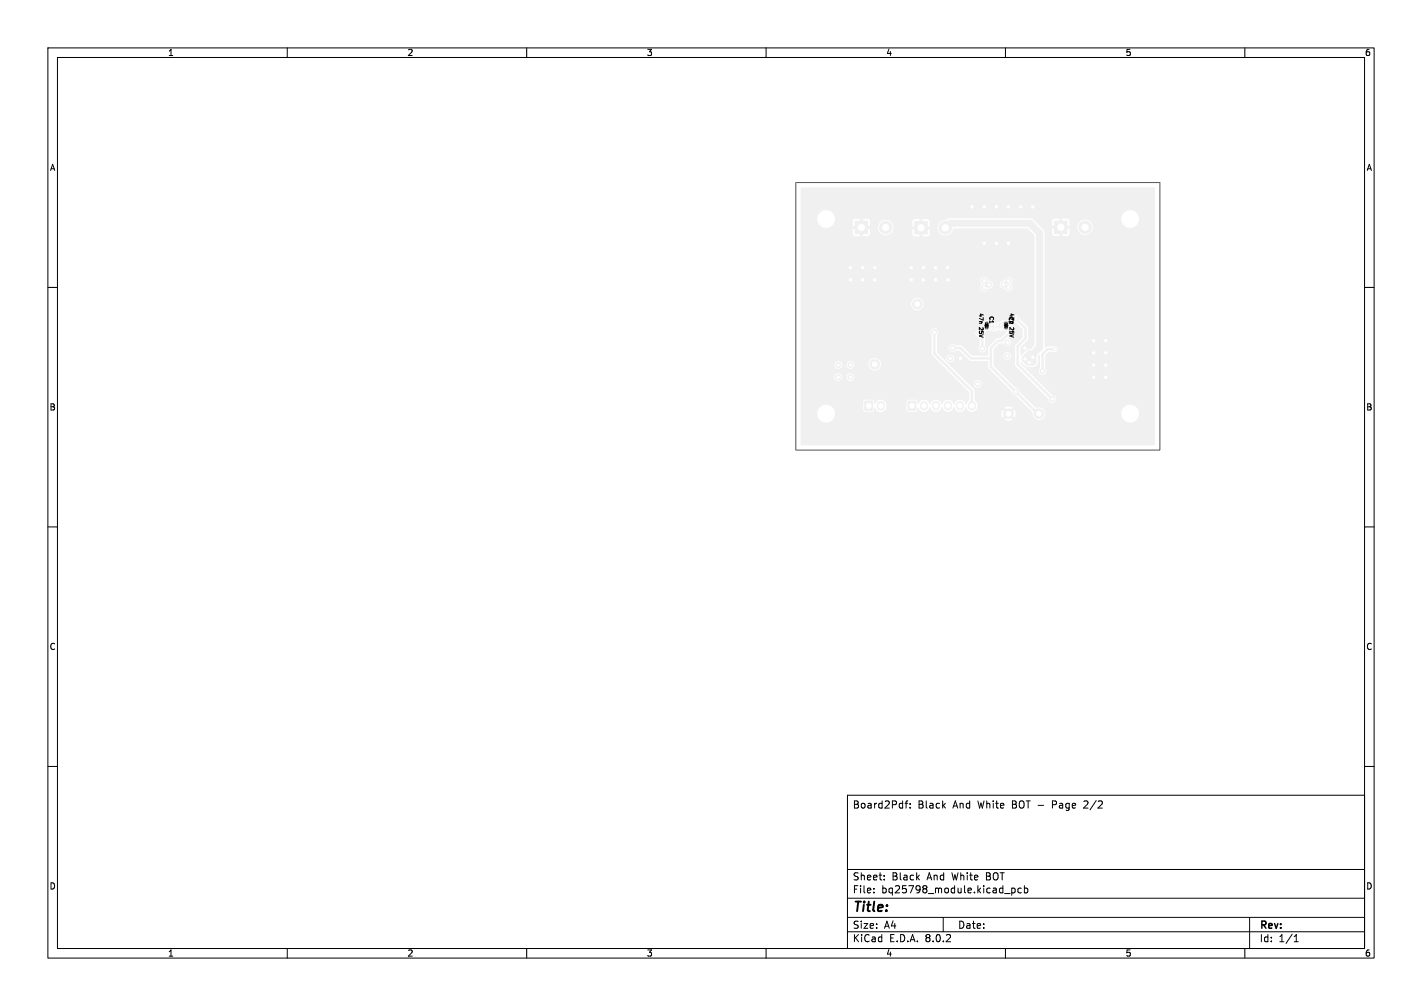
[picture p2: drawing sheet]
<svg xmlns="http://www.w3.org/2000/svg" width="297mm" height="210mm" viewBox="0 0 297 210" stroke-linecap="round" stroke-linejoin="round" font-family="sans-serif">
<path d="M184 84.6v.3M193 84.6v.2M195.5 84.6v.2M198 84.6v.2M200.5 84.6v.2M203 84.6v.2" fill="none" stroke="#f0f0f0" stroke-width="1.7"/>
<g fill="#f0f0f0" stroke="#f0f0f0" stroke-width=".21">
<path d="M189.7 83.8h1.6v1.8h-1.6z"/>
<path d="M180.7 83.8h1.5v1.9h-1.5z"/>
<path d="M191.1 46.2h2.6v2.6h-2.6z"/>
<path d="M178.6 46.2h2.6v2.6h-2.6z"/>
<path d="M220.3 46.1h2.6v2.6h-2.6z"/>
<path d="M209.9 67.2h.5v.5h-.5z"/>
<path d="M209.9 68.2h.5v.5h-.5z"/>
<path d="M205.8 68.2h.5v.5h-.5z"/>
<path d="M205.8 67.2h.5v.5h-.5z"/>
<circle cx="197.4" cy="47.5" r="1.3"/>
<circle cx="191.6" cy="63.5" r="1"/>
<circle cx="182.7" cy="76" r="1"/>
<circle cx="185" cy="47.5" r="1.3"/>
<circle cx="217" cy="86.4" r="1"/>
<circle cx="226.6" cy="47.4" r="1.3"/>
<circle cx="210.6" cy="86.4" r="1"/>
</g>
<g fill="#ececec" stroke="#ececec" stroke-width=".21">
<circle cx="206.6" cy="59.4" r=".5"/>
<circle cx="207.8" cy="68.6" r=".3"/>
<circle cx="205.6" cy="60.1" r=".5"/>
<circle cx="207.1" cy="67.8" r=".3"/>
<circle cx="205.6" cy="58.7" r=".5"/>
<circle cx="207.1" cy="68.6" r=".3"/>
<circle cx="219.8" cy="83.3" r=".5"/>
<circle cx="212.2" cy="66.5" r=".5"/>
<circle cx="209.1" cy="67.8" r=".3"/>
<circle cx="209.1" cy="68.6" r=".3"/>
<circle cx="209.6" cy="59.4" r=".5"/>
<circle cx="208.4" cy="67.8" r=".3"/>
<circle cx="210.6" cy="60.1" r=".5"/>
<circle cx="210.6" cy="58.7" r=".5"/>
<circle cx="215.7" cy="74.5" r=".5"/>
<circle cx="214.1" cy="74.9" r=".5"/>
<circle cx="215" cy="75.7" r=".5"/>
<circle cx="210.9" cy="68.1" r=".3"/>
<circle cx="220.3" cy="72.9" r=".3"/>
<circle cx="217.8" cy="77.5" r=".5"/>
<circle cx="205.6" cy="50.8" r=".5"/>
<circle cx="192.9" cy="58.4" r=".5"/>
<circle cx="197.9" cy="58.4" r=".5"/>
<circle cx="231" cy="76.2" r=".5"/>
<circle cx="213.2" cy="43.2" r=".5"/>
<circle cx="177.6" cy="55.9" r=".5"/>
<circle cx="228.4" cy="71.1" r=".5"/>
<circle cx="192.9" cy="55.9" r=".5"/>
<circle cx="195.4" cy="55.9" r=".5"/>
<circle cx="205.6" cy="43.2" r=".5"/>
<circle cx="190.3" cy="55.9" r=".5"/>
<circle cx="210.6" cy="50.8" r=".5"/>
<circle cx="177.6" cy="58.4" r=".5"/>
<circle cx="180.2" cy="58.4" r=".5"/>
<circle cx="190.3" cy="58.4" r=".5"/>
<circle cx="182.7" cy="58.4" r=".5"/>
<circle cx="215.7" cy="43.2" r=".5"/>
<circle cx="208.1" cy="43.2" r=".5"/>
<circle cx="203" cy="43.2" r=".5"/>
<circle cx="228.4" cy="76.2" r=".5"/>
<circle cx="200.6" cy="74.8" r=".5"/>
<circle cx="231" cy="71.1" r=".5"/>
<circle cx="231" cy="73.7" r=".5"/>
<circle cx="180.2" cy="55.9" r=".5"/>
<circle cx="195.4" cy="58.4" r=".5"/>
<circle cx="210.6" cy="43.2" r=".5"/>
<circle cx="228.4" cy="78.7" r=".5"/>
<circle cx="231" cy="78.7" r=".5"/>
<circle cx="228.4" cy="73.7" r=".5"/>
<circle cx="214.1" cy="72.6" r=".5"/>
<circle cx="208.1" cy="50.8" r=".5"/>
<circle cx="197.9" cy="55.9" r=".5"/>
<circle cx="182.7" cy="55.9" r=".5"/>
<circle cx="205.2" cy="72.8" r=".5"/>
<circle cx="177.6" cy="76.2" r=".5"/>
<circle cx="175.1" cy="78.7" r=".5"/>
<circle cx="210.4" cy="74.3" r=".5"/>
<circle cx="175.1" cy="76.2" r=".5"/>
<circle cx="177.6" cy="78.7" r=".5"/>
<circle cx="210.4" cy="71.5" r=".5"/>
<circle cx="198.5" cy="74.8" r=".5"/>
<circle cx="204.2" cy="80.1" r=".5"/>
<circle cx="199" cy="72.6" r=".5"/>
<circle cx="212.2" cy="81.8" r=".5"/>
<circle cx="195.1" cy="69.3" r=".5"/>
</g>
<path d="M195.1 69.3v4.5l7.9 7.8v3.1M199 72.6h1.6l2.2 2.2h4.2M205.2 70.5v2.3M205.9 68.4l-.8 .8M210.9 69.4l-1.7 1.7h-.7l-1.5 1.5v4l9.7 9.8M212.2 66.5l2 2.1v2.1l-1.7 1.6v3.8l7.3 7.2M220.3 72.9h-1.5l-1 1v3.6" fill="none" stroke="#f0f0f0" stroke-width=".5"/>
<path d="M206.7 67.5l1.1 1.1h-.7v-.8M208.4 67.8h.7v.8zM210.1 67.5h-.6l-.4 .3" fill="none" stroke="#f0f0f0" stroke-width=".6"/>
<path d="M205.9 68.4h.2" fill="none" stroke="#f0f0f0" stroke-width=".25"/>
<path d="M197.4 47.5l1-.9h16.7l2 2v23.9l-1.4 1.4M215.7 73.9v1.7h-1l-.5-.5M215.7 73.9h-.6l-1 1" fill="none" stroke="#f0f0f0" stroke-width="1.5"/>
<path d="M167.3 39.1h73.9l.1 6.5h-3.4v-.2a1.85 1.85 0 0 0-3-1.1 1.85 1.85 0 0 0 .5 3.1h-7.2v-.2a1.6 1.6 0 0 0-2.4-1.1h-2.4l-.4-.4-1.1-.1v1.3h-.6v-1.3l-1.3 .1-.2 .3v1.1h1.2v.6h-1.2v1.3l.4 .2h1.1v-1.2h.6v1.2h1.2l.3-.3v-1.2h-1.3v-.6h1.3v-1h2.4a1.6 1.6 0 0 0 .1 2.8 1.6 1.6 0 0 0 2.3-1.5l7.2 .1a1.86 1.86 0 0 0 2.5-1.9h3.4v27.3h-20.4v-.2a.61 .61 0 0 0-.9-.4h-1.3l-.4 .2-.1-.1v-23.9l-.3-.5-2.3-2.3-.4-.1h-40.8v-.2a1.85 1.85 0 0 0-3-1.1 1.85 1.85 0 0 0 .4 3.1 1.85 1.85 0 0 0 2.6-1.8h23.7l-.5 .3-1 .3h-2.4l-.4-.4-1.1-.1v1.3h-.6v-1.3l-1.1 .1-.4 .3v1.1h1.2l-.1 .3h-5.1a1.6 1.6 0 0 0-2.5-1.3h-2.4l-.4-.5h-1.1v1.2h-.6v-1.2l-1.2 .1-.3 .3v1.1h1.2v.6h-1.2l.1 1.2 .3 .3h1.1v-1.2h.6v1.2l1.3-.1 .2-.3v-1.1h-1.2v-.6h1.2v-1h2.4a1.6 1.6 0 0 0 .1 2.7 1.6 1.6 0 0 0 2.4-1.4h5.1l.1 .3h-1.2v1.1l.1 .3 .3 .1h1.1v-1.2h.6v1.2h1.1l.4-.3v-1.2h-1.3v-.6h1.3v-1l2.3 .1a1.62 1.62 0 0 0 .2 2.7 1.62 1.62 0 0 0 2.4-1.3h15.6l1.4 1.4v9.6h-4.7v-.2a.84 .84 0 0 0-.8-.6 .84 .84 0 0 0-.8 .7 .84 .84 0 0 0-1 .8h-1.4v-.1a1.3 1.3 0 0 0-1-.8 .83 .83 0 0 0-1.3-.5 .83 .83 0 0 0 0 1.4 .85 .85 0 0 0 .1 1.4 .85 .85 0 0 0 1.3-.6h.1a.81 .81 0 0 0 .8-.8h1.4v.2a1.11 1.11 0 0 0 1.1 .7 .83 .83 0 0 0 1.3 .4 .83 .83 0 0 0-.1-1.4l.3-.6h4.7v4.8h-23.2a1.31 1.31 0 0 0-1.9-1.2 1.31 1.31 0 0 0-.2 2.2 1.31 1.31 0 0 0 2.1-.8v-.2h23.2v8.6l-.8 .7-.9 .3-1.2 1.1-.1-.1v-1.5l1.6-1.9v-2.2l-1.7-1.9a.82 .82 0 0 0-.8-.9 .82 .82 0 0 0-.8 .9 .82 .82 0 0 0 .8 .8l1.4 1.4v1.6l-1.6 1.7v2.2h-.8a.81 .81 0 0 0-1.2-.7 .81 .81 0 0 0-.1 1.3 .81 .81 0 0 0 1.3-.4v-.2h.8l.1 2.1 6.9 6.9a.82 .82 0 0 0 .8 .8 .82 .82 0 0 0 .8-.8 .82 .82 0 0 0-.9-.8l-6.6-6.8h.2l1.1 .9h1.4a1.06 1.06 0 0 0 1-.9v-1.3l.3-.3 .1 2.7a.82 .82 0 0 0 0 1.2 .82 .82 0 0 0 1.1 0 .82 .82 0 0 0 0-1.2v-2.7l.7-.6 1.6-.1 .3-.5h20.4v13.3h-3.4a1.85 1.85 0 0 0-1.9-1.7 1.85 1.85 0 0 0-1.8 1.9h-15.9v-.3a1.44 1.44 0 0 0-2-.9l-3.3-3.4a.91 .91 0 0 0-.9-.9l-4.6-4.6v-3.4l1.2-1.2 .9-.1a.83 .83 0 0 0 1.4 .5 .83 .83 0 0 0-.4-1.4l.8-1 .1-.8-.1-.4a.67 .67 0 0 0 0-.7 .67 .67 0 0 0-.6-.4l-.2-.4-.4-.1h-1l-.3 .3-.8 .1-.3 .3-.8-.7h-1.2l-.3 .3v.8l-1 .9a.69 .69 0 0 0-.7 .4 .69 .69 0 0 0 .2 .8l.6 .6v1.4a.82 .82 0 0 0 0 1.2 .82 .82 0 0 0 1.2 0 .82 .82 0 0 0-.1-1.2v-1.7l-.3-.6 .6-.8 .6-.1 .4 .3h.9l.6-.4 .5 .4 .7-.3 .6 .2v.2l-1.3 1.2-.9 .2-1.6 1.6-.1 1.8-.1 .2-3.3-.1-2.1-2-1.3-.1a.82 .82 0 0 0-1.2 0 .82 .82 0 0 0 0 1.1 .82 .82 0 0 0 1.2 0h.8l1.6 1.6h-2.7l-.1-.2a.81 .81 0 0 0-1.3-.4 .81 .81 0 0 0 .2 1.3 .81 .81 0 0 0 1.2-.7h2.7l.7 .6h3.6l.2 1.5 3.2 3.2h-4.7v-.1a.81 .81 0 0 0-1.3-.5 .81 .81 0 0 0 .1 1.4 .81 .81 0 0 0 1.2-.8h4.7l1.6 1.6a.92 .92 0 0 0 .9 .9l1.9 1.9h-10l-.1-.5-.5-.5-.1-2.2-7.7-7.7v-3.7a.81 .81 0 0 0 0-1.1 .81 .81 0 0 0-1.2 0 .81 .81 0 0 0 .1 1.2v4l2 2h-12.6a1.3 1.3 0 0 0-1.4-1.3 1.3 1.3 0 0 0-1.2 1.5h-3v-.2a.81 .81 0 0 0-.9-.6 .81 .81 0 0 0-.7 .8h-.9v-.2a.81 .81 0 0 0-1.3-.4 .81 .81 0 0 0 .1 1.3 .81 .81 0 0 0 1.2-.7h.9v.2a.8 .8 0 0 0 .9 .6 .8 .8 0 0 0 .7-.8l3 .1a1.31 1.31 0 0 0 1.4 1 1.31 1.31 0 0 0 1.2-1.3h12.6l2.7 2.7h-20.9a.81 .81 0 0 0-.8-.8 .81 .81 0 0 0-.8 .8h-.9v-.1a.81 .81 0 0 0-1.3-.5 .81 .81 0 0 0 .1 1.4 .81 .81 0 0 0 1.2-.8h.9v.2a.81 .81 0 0 0 .9 .6 .81 .81 0 0 0 .7-.8h20.9l3.1 3.1v1.7l-.6 .9h-.2a1.21 1.21 0 0 0-1.2-1 1.21 1.21 0 0 0-1.1 1h-.2a1.21 1.21 0 0 0-1.2-1 1.21 1.21 0 0 0-1.1 1h-.2a1.21 1.21 0 0 0-1.2-1 1.21 1.21 0 0 0-1.1 1h-.2a1.21 1.21 0 0 0-1.1-1 1.21 1.21 0 0 0-1.2 1l-.1-.1a.71 .71 0 0 0-.5-.9l-1.6 .1-.3 .4v.6h-4.2a1.2 1.2 0 0 0-1.1-1.1 1.2 1.2 0 0 0-1.3 .9h-.1a.71 .71 0 0 0-.5-.9h-1.3l-.3 .2-.2 .3v1.6l.2 .4 .2 .1h1.5a.65 .65 0 0 0 .4-.8l.2-.1a1.17 1.17 0 0 0 1.2 .9 1.17 1.17 0 0 0 1.1-1v-.5h4.2v1.1l.2 .2 .3 .2 1.6-.1 .4-.8a1.24 1.24 0 0 0 1.2 .9 1.24 1.24 0 0 0 1.2-1h.1a1.2 1.2 0 0 0 1.2 1 1.2 1.2 0 0 0 1.2-1h.1a1.2 1.2 0 0 0 1.2 1 1.2 1.2 0 0 0 1.2-1h.1a1.2 1.2 0 0 0 1.2 1 1.2 1.2 0 0 0 1.2-1h.1a1.16 1.16 0 0 0 1.2 1 1.16 1.16 0 0 0 1.1-1.1v-.4h10l1.6 1.6v.3h-3.6l-.2-.9-.8 .8-.4-.4 .8-.8a1.5 1.5 0 0 0-1.7 0l.8 .8-.5 .4-.7-.8-.3 .7h-34.7a1.85 1.85 0 0 0-2.8-1.4 1.85 1.85 0 0 0 0 3.1 1.85 1.85 0 0 0 2.8-1.4v-.3h34.7l.3 1 .7-.8 .5 .5-.8 .7a1.5 1.5 0 0 0 1.7 0l-.8-.7 .4-.5 .8 .8 .2-.8h3.6a1.31 1.31 0 0 0 1.3 1.3 1.31 1.31 0 0 0 1.3-1.3h15.9v.1a1.85 1.85 0 0 0 2 1.7 1.85 1.85 0 0 0 1.7-2h3.4l-.1 6.7-73.9 .1z" fill="#f0f0f0"/>
<g fill="#fff" stroke="#fff" stroke-width=".21">
<circle cx="206.6" cy="59.4" r=".25"/>
<circle cx="207.8" cy="68.6" r=".15"/>
<circle cx="205.6" cy="60.1" r=".25"/>
<circle cx="207.1" cy="67.8" r=".15"/>
<circle cx="205.6" cy="58.7" r=".25"/>
<circle cx="207.1" cy="68.6" r=".15"/>
<circle cx="219.8" cy="83.3" r=".25"/>
<circle cx="212.2" cy="66.5" r=".25"/>
<circle cx="209.1" cy="67.8" r=".15"/>
<circle cx="209.1" cy="68.6" r=".15"/>
<circle cx="209.6" cy="59.4" r=".25"/>
<circle cx="208.4" cy="67.8" r=".15"/>
<circle cx="210.6" cy="60.1" r=".25"/>
<circle cx="210.6" cy="58.7" r=".25"/>
<circle cx="215.7" cy="74.5" r=".25"/>
<circle cx="214.1" cy="74.9" r=".25"/>
<circle cx="215" cy="75.7" r=".25"/>
<circle cx="210.9" cy="68.1" r=".15"/>
<circle cx="220.3" cy="72.9" r=".15"/>
<circle cx="217.8" cy="77.5" r=".25"/>
<circle cx="205.6" cy="50.8" r=".25"/>
<circle cx="192.9" cy="58.4" r=".25"/>
<circle cx="197.9" cy="58.4" r=".25"/>
<circle cx="231" cy="76.2" r=".25"/>
<circle cx="213.2" cy="43.2" r=".25"/>
<circle cx="177.6" cy="55.9" r=".25"/>
<circle cx="228.4" cy="71.1" r=".25"/>
<circle cx="192.9" cy="55.9" r=".25"/>
<circle cx="195.4" cy="55.9" r=".25"/>
<circle cx="205.6" cy="43.2" r=".25"/>
<circle cx="190.3" cy="55.9" r=".25"/>
<circle cx="210.6" cy="50.8" r=".25"/>
<circle cx="177.6" cy="58.4" r=".25"/>
<circle cx="180.2" cy="58.4" r=".25"/>
<circle cx="190.3" cy="58.4" r=".25"/>
<circle cx="182.7" cy="58.4" r=".25"/>
<circle cx="215.7" cy="43.2" r=".25"/>
<circle cx="208.1" cy="43.2" r=".25"/>
<circle cx="203" cy="43.2" r=".25"/>
<circle cx="228.4" cy="76.2" r=".25"/>
<circle cx="200.6" cy="74.8" r=".25"/>
<circle cx="231" cy="71.1" r=".25"/>
<circle cx="231" cy="73.7" r=".25"/>
<circle cx="180.2" cy="55.9" r=".25"/>
<circle cx="195.4" cy="58.4" r=".25"/>
<circle cx="210.6" cy="43.2" r=".25"/>
<circle cx="228.4" cy="78.7" r=".25"/>
<circle cx="231" cy="78.7" r=".25"/>
<circle cx="228.4" cy="73.7" r=".25"/>
<circle cx="214.1" cy="72.6" r=".25"/>
<circle cx="208.1" cy="50.8" r=".25"/>
<circle cx="197.9" cy="55.9" r=".25"/>
<circle cx="182.7" cy="55.9" r=".25"/>
<circle cx="205.2" cy="72.8" r=".25"/>
<circle cx="177.6" cy="76.2" r=".25"/>
<circle cx="175.1" cy="78.7" r=".25"/>
<circle cx="210.4" cy="74.3" r=".25"/>
<circle cx="175.1" cy="76.2" r=".25"/>
<circle cx="177.6" cy="78.7" r=".25"/>
<circle cx="210.4" cy="71.5" r=".25"/>
<circle cx="198.5" cy="74.8" r=".25"/>
<circle cx="204.2" cy="80.1" r=".25"/>
<circle cx="199" cy="72.6" r=".25"/>
<circle cx="212.2" cy="81.8" r=".25"/>
<circle cx="195.1" cy="69.3" r=".25"/>
<circle cx="203" cy="84.7" r=".48"/>
<circle cx="200.5" cy="84.7" r=".47"/>
<circle cx="198" cy="84.7" r=".47"/>
<circle cx="195.5" cy="84.7" r=".47"/>
<circle cx="193" cy="84.7" r=".47"/>
<circle cx="190.5" cy="84.7" r=".47"/>
<circle cx="184" cy="84.7" r=".5"/>
<circle cx="181.5" cy="84.7" r=".5"/>
<circle cx="197.4" cy="47.5" r=".65"/>
<circle cx="192.4" cy="47.5" r=".65"/>
<circle cx="172.5" cy="86.4" r="1.6"/>
<circle cx="191.6" cy="63.5" r=".5"/>
<circle cx="182.7" cy="76" r=".5"/>
<circle cx="185" cy="47.5" r=".65"/>
<circle cx="179.9" cy="47.5" r=".65"/>
<circle cx="217" cy="86.4" r=".5"/>
<circle cx="172.5" cy="45.7" r="1.6"/>
<circle cx="236" cy="86.4" r="1.6"/>
<circle cx="226.6" cy="47.4" r=".65"/>
<circle cx="221.6" cy="47.4" r=".65"/>
<circle cx="236" cy="45.7" r="1.6"/>
<circle cx="210.6" cy="86.4" r=".5"/>
</g>
<g fill="#c4c4c4" stroke="#c4c4c4" stroke-width=".21">
<path d="M209.9 67.2h.5v.5h-.5z"/>
<path d="M209.9 68.2h.5v.5h-.5z"/>
<path d="M205.8 68.2h.5v.5h-.5z"/>
<path d="M205.8 67.2h.5v.5h-.5z"/>
</g>
<g fill="none" stroke="#000" stroke-width=".21">
<path d="M10 10h277v190h-277zM12 12h273v186h-273zM60 10v2M110 10v2M160 10v2M210 10v2M260 10v2M10 60h2M285 60h2M205 67.4l-.5 .1M205.7 67.8v.3M205.8 67.4h.5v1h-.5z"/>
<path d="M206.4 67.8v.3M209.8 67.8v.3M209.9 67.4h.5v1h-.5zM210.5 67.8v.3M10 110h2M285 110h2M10 160h2M285 160h2M177 166h108v32h-108zM189 167.7h.6M189.6 167.2l-.4 .2v1.3M190.1 168.6v.1"/>
<path d="M190.1 167.8v.1M227.2 167.8l-.9 .9h.9M60 198v2M110 198v2M160 198v2M177 194.5h108M177 191.5h108M177 187.5h108M177 181.5h108M182.5 186.3v.1M182.5 185.5v.1M184.7 183.6v.1"/>
<path d="M184.7 182.8v.1M197 191.5v3M209.8 186.5h1.2M210 198v2M211.3 185.4v1.5M211.3 185.5l.4-.1 .3 .3-.1 .6h-.6M213.3 185.5l-.4-.1-.3 .3 .1 .6h.6M214 185.5l.4-.1 .3 .3-.2 .6h-.5M214 184.9v1.5M260 198v2M261 191.5v6.5M270.3 196.6h.9"/>
<path d="M270.3 195.5l.4-.4v1.5"/>
</g>
<path d="M166.2 38.1h76.1v55.9h-76.1z" fill="none" stroke="#575757" stroke-width=".21"/>
<text font-size="2.8" x="178" y="190.9">Title:</text>
<g font-size="2.1">
<text x="178" y="169">Board2Pdf:</text>
<text x="191.7" y="169">Black</text>
<text x="199.1" y="169">And</text>
<text x="204.4" y="169">White</text>
<text x="211.6" y="169">BOT -</text>
<text x="220.3" y="169">Page</text>
<text x="227.1" y="169">2/2</text>
<text x="178" y="184">Sheet:</text>
<text x="186.2" y="184">Black</text>
<text x="193.7" y="184">And</text>
<text x="199" y="184">White</text>
<text x="206.2" y="184">BOT</text>
<text x="178" y="186.7">File:</text>
<text x="184.1" y="186.7">bq25798_module.kicad_pcb</text>
<text x="178" y="196.9">KiCad</text>
<text x="178" y="194.1">Size:</text>
<text x="184.7" y="194.1">A4</text>
<text x="185.7" y="196.9">E.D.A.</text>
<text x="193.3" y="196.9">8.0.2</text>
<text x="200" y="194.1">Date:</text>
<text x="263" y="194.3">Rev:</text>
<text x="263" y="196.9">Id:</text>
<text x="267.1" y="196.9">1/1</text>
</g>
<g font-size="1.8">
<text x="35" y="11.9">1</text>
<text x="85" y="11.9">2</text>
<text x="135" y="11.9">3</text>
<text x="185" y="11.9">4</text>
<text x="235" y="11.9">5</text>
<text x="285" y="11.9">6</text>
<text x="10.3" y="35.9">A</text>
<text x="285.4" y="35.9">A</text>
<text x="10.3" y="85.9">B</text>
<text x="285.3" y="85.9">B</text>
<text x="10.3" y="135.9">C</text>
<text x="285.3" y="135.9">C</text>
<text x="10.3" y="185.9">D</text>
<text x="285.3" y="185.9">D</text>
<text x="35" y="199.9">1</text>
<text x="85" y="199.9">2</text>
<text x="135" y="199.9">3</text>
<text x="185" y="199.9">4</text>
<text x="235" y="199.9">5</text>
<text x="285" y="199.9">6</text>
</g>
<g font-size="1.1">
<text x="204.3" y="65.3" transform="rotate(90 204.3 65.3)">47n</text>
<text x="206.5" y="65.9" transform="rotate(90 206.5 65.9)">C1</text>
<text x="210.7" y="65.3" transform="rotate(90 210.7 65.3)">47n</text>
<text x="204.3" y="68.4" transform="rotate(90 204.3 68.4)">25V</text>
<text x="210.5" y="66" transform="rotate(90 210.5 66)">C2</text>
<text x="210.7" y="68.4" transform="rotate(90 210.7 68.4)">25V</text>
</g>
<g font-size=".3">
<text x="205.9" y="67.7" transform="rotate(90 205.9 67.7)">C1</text>
<text x="209.9" y="67.7" transform="rotate(90 209.9 67.7)">C2</text>
</g>
</svg>
